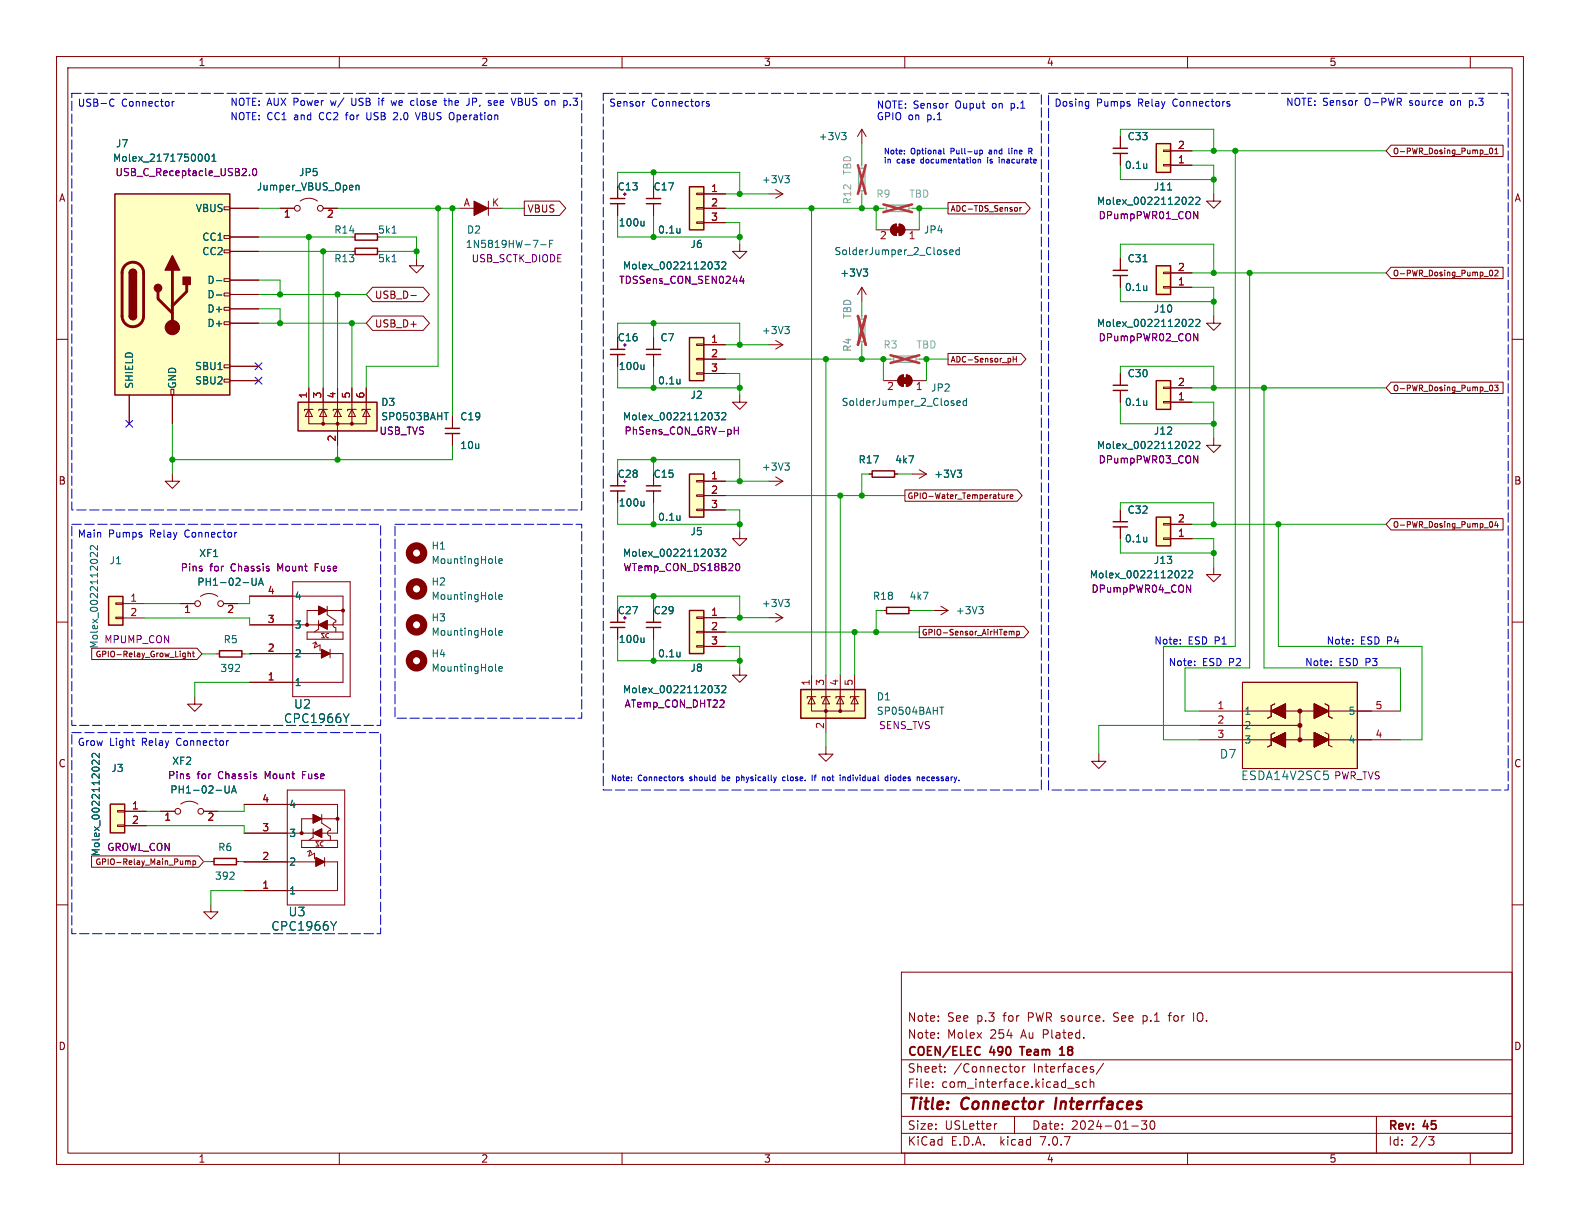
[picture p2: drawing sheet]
<svg xmlns="http://www.w3.org/2000/svg" width="279mm" height="216mm" viewBox="0 0 279 216" stroke-linecap="round" stroke-linejoin="round" font-family="sans-serif">
<g fill="none" stroke="#840000" stroke-width=".18">
<path d="M10 10h259.4v195.9h-259.4zM12 12h255.4v191.9h-255.4zM60 10v2M110 10v2M160 10v2M210 10v2M260 10v2M39.6 36.6h1v.5h-1zM40.6 36.8h5.1M49.5 36.8h2.6M53.1 35.6a2.54 2.54 0 0 1 3 0M57.1 36.8h2.6"/>
<path d="M81.3 36.8h7.6M86.4 35.6v2.5M92.7 35.6h6.2l1.2 1.2-1.2 1.3h-6.2zM109.2 33v2.1M109.2 36v2.1M115.6 33v2.1M115.6 36v2.1M123.2 39.2h1.3v.3h-1.3zM123.2 36.7h1.3v.3h-1.3zM123.2 34.2h1.3v.2h-1.3zM124.5 36.8h3.8M124.5 34.3h3.8"/>
<path d="M124.5 39.4h3.8M135.9 34.3h2.5M137.2 33.5l1.2 .8M138.4 34.3l-1.2 .8M152.4 22.9v2.5M152.4 22.9l.8 1.2M152.4 22.9l-.8 1.2M157.8 39.9l.7-.3v2.1a1.02 1.02 0 0 1-.9-.7 1.02 1.02 0 0 1 .2-1.1zM159 39.6a1.02 1.02 0 0 1 1 1 1.02 1.02 0 0 1-1 1.1zM167.6 35.8h13.7l.9 1-.9 1h-13.7zM179.9 36.8v.5M180.4 36.7v.7"/>
<path d="M180.6 36.7l-.2 .2M198.1 24.1v2.1M198.1 27.1v2.1M205.7 26.5h1.3v.3h-1.3zM205.7 29.1h1.3v.2h-1.3zM207 29.2h3.8M207 26.7h3.8M214.6 34.3v1.3h-1.2l1.2 1.2 1.3-1.2h-1.3M246 25.7h19.8v2h-19.8l-.9-1zM262.4 27.3h.8M263.5 26.2h.1a.53 .53 0 0 1 .4 .5 .53 .53 0 0 1-.4 .5 .66 .66 0 0 1-.1-1zM264.3 27.2h.6"/>
<path d="M264.3 26.5l.3-.3v1M10 60h2M39.6 56.9h1v.5h-1zM39.6 54.4h1v.5h-1zM39.6 51.8h1v.5h-1zM39.6 49.3h1v.5h-1zM39.6 44.2h1v.5h-1zM39.6 41.7h1v.5h-1zM40.6 44.5h5.1M40.6 41.9h5.1M40.6 54.6h5.1M40.6 49.5h5.1"/>
<path d="M40.6 57.2h5.1M40.6 52.1h5.1M62.2 44.5h.6M65.9 55.9h8.9l1.1 1.3-1.1 1.2h-8.9l-1.1-1.2zM65.9 50.8h8.9l1.1 1.3-1.1 1.2h-8.9l-1.1-1.2zM66.8 44.5h.5M72.6 52.3h1M73.7 45.7v1.3h1.2l-1.2 1.3-1.3-1.3h1.3M109.2 59.7v2.1M115.6 59.7v2.1M130.8 43.2v1.3h-1.3l1.3 1.2 1.3-1.2h-1.3M152.4 50.8l.8 1.3"/>
<path d="M152.4 50.8v2.5M152.4 50.8l-.8 1.3M154.9 40.6h2.6M160 40.6h2.6M198.1 45.7v2.1M198.1 48.7v2.1M205.7 48.1h1.3v.3h-1.3zM205.7 50.7h1.3v.2h-1.3zM207 50.8h3.8M207 48.3h3.8M214.6 55.9v1.3h-1.2l1.2 1.2 1.3-1.2h-1.3M246 47.3h19.8v2h-19.8l-.9-1z"/>
<path d="M263.5 47.8h.1a.53 .53 0 0 1 .4 .5 .53 .53 0 0 1-.4 .5 .66 .66 0 0 1-.1-1zM264.3 47.9l.4-.1 .2 .3-.6 .7h.6M267.4 60h2M22.9 69.9v5M30.2 68.8h.5v1.1h-.5zM30.5 69.9v5M39.6 67.1h1v.5h-1zM39.6 64.5h1v.5h-1zM40.6 64.8h5.1M40.6 67.3h5.1M54.6 72.4v2.5h2.5M54.6 72.4l.6 1.3h-1.2z"/>
<path d="M54.6 68.6v3.8M55.4 72.4h-1.6v.2M57.1 72.4v2.5h5.1v-2.5M57.1 72.4l.7 1.3h-1.3zM57.1 68.6v3.8M57.9 72.4h-1.5v.2M59.7 72.4l.6 1.3h-1.2zM59.7 68.6v10.1M60.5 72.4h-1.6v.2M62.2 72.4l.7 1.3h-1.3zM62.2 68.6v3.8M63 72.4h-1.5v.2"/>
<path d="M64.8 72.4v2.5h-2.6M64.8 72.4l.6 1.3h-1.3zM64.8 68.6v3.8M65.5 72.4h-1.5v.2M80 73.7v2M80 76.7v2M109.2 62.7v2.1M115.6 62.7v2.1M123.2 65.9h1.3v.3h-1.3zM123.2 63.4h1.3v.2h-1.3zM123.2 60.8h1.3v.3h-1.3zM124.5 61h3.8"/>
<path d="M124.5 63.5h3.8M124.5 66h3.8M130.8 69.9v1.2h-1.3l1.3 1.3 1.3-1.3h-1.3M135.9 61h2.5M137.2 60.2l1.2 .8M138.4 61l-1.2 .7M156.2 67.3h2.5M159.1 66.6l.7-.3v2a1.02 1.02 0 0 1-1-.6 1.02 1.02 0 0 1 .3-1.1zM160.3 66.3a1.02 1.02 0 0 1 1 1 1.02 1.02 0 0 1-1 1zM161.3 67.3h2.5M167.6 62.5h12.9l.9 1-.9 1h-12.9zM179.2 63.5h.5"/>
<path d="M179.2 63v1M179.7 63v1M198.1 66v2.1M198.1 69v2.1M205.7 68.5h1.3v.2h-1.3zM205.7 71h1.3v.2h-1.3zM207 71.1h3.8M207 68.6h3.8M214.6 77.5v1.2h-1.2l1.2 1.3 1.3-1.3h-1.3M246 67.6h19.8v2h-19.8l-.9-1zM263.5 68.2l.1-.1a.53 .53 0 0 1 .4 .5 .53 .53 0 0 1-.4 .5 .66 .66 0 0 1-.1-.9zM264.3 68.1h.6l-.3 .4 .3 .1v.4l-.2 .1-.4-.1"/>
<path d="M30.5 83.8v1.3h1.2l-1.2 1.3-1.3-1.3h1.3M109.2 83.8v2.1M109.2 86.8v2.1M115.6 83.8v2.1M115.6 86.8v2.1M123.2 90h1.3v.3h-1.3zM123.2 87.5h1.3v.3h-1.3zM123.2 85h1.3v.2h-1.3zM124.5 85.1h3.8M124.5 87.6h3.8M124.5 90.2h3.8M130.8 94v1.3h-1.3l1.3 1.2 1.3-1.2h-1.3"/>
<path d="M135.9 85.1h2.5M137.2 84.3l1.2 .8M138.4 85.1l-1.2 .8M153.7 83.8h.5M158.2 83.8h.5M160 86.6h19.9l.9 1-.9 1h-19.9zM161.3 83.8h2.5M162.6 83.1l1.2 .7M163.8 83.8l-1.2 .8M177.6 87.5v.7M177.6 88.1h-.4M178.1 87.5v.7"/>
<path d="M178.4 87.5l-.3 .2M178.6 87.8l.5-.1v-.2h-.3l-.2 .1 .1 .5h.4M198.1 90.2v2.1M198.1 93.2v2.1M205.7 92.6h1.3v.2h-1.3zM205.7 95.1h1.3v.3h-1.3zM207 95.3h3.8M207 92.7h3.8M246 91.7h19.8v2h-19.8l-.9-1zM263.5 92.3l.1-.1a.53 .53 0 0 1 .4 .5 .53 .53 0 0 1-.4 .5 .66 .66 0 0 1-.1-.9zM264.6 92.2l-.3 .7h.7M264.8 92.6v.6"/>
<path d="M10 110h2M16.2 114.6h18.6l.9 1-.9 1h-18.6zM20.5 109.1h1.2v.3h-1.2zM20.5 106.6h1.2v.3h-1.2zM21.7 106.7h3.9M21.7 109.3h3.9M31.9 106.7h2.5M32.5 115.5h.3M32.8 115.5v.8l-.2 .2M32.8 116.1h-.3M33.2 115.6l.4-.1 .1 .6M33.2 115.1v1"/>
<path d="M34 115.5h.4M34.2 115.1v.9l.2 .1M35.5 105.5a2.54 2.54 0 0 1 3 0M38.3 115.6h.5M39.5 106.7h2.6M42.8 115.6h.5M44.1 105.4h16.6v5.1h-16.6M44.1 115.6h16.6v5.1h-16.6M51.8 102.9h10.1v20.3h-10.1zM54.3 111.8h6.4v1.2h-6.4zM55.8 113.5l-.2 1.1 1-.6v1.1M55.8 113.5l-.5 .3"/>
<path d="M55.8 113.5l.3 .5M56.3 107.2l1.6 .8-1.6 .7zM56.3 109.7v1.6l-.7 .5M56.3 110.5l1.6-.8v1.6zM56.8 114.8l1.6 .8-1.6 .7zM57.4 112h-.6l.6 .8h-.6M57.9 107.2v1.5l1.5 1v.3l-.4 .1-.1 .4 .1 .3 .4 .2v.8M58.1 112h-.2l-.3 .3v.2l.3 .3h.2M58.4 114.8v1.5M60.7 108h-6.4v2.5M109.2 108v2M109.2 110.9v2.1"/>
<path d="M115.6 108v2M115.6 110.9v2.1M123.2 114.2h1.3v.2h-1.3zM123.2 111.6h1.3v.3h-1.3zM123.2 109.1h1.3v.2h-1.3zM124.5 111.8h3.8M124.5 109.2h3.8M124.5 114.3h3.8M130.8 118.1v1.3h-1.3l1.3 1.3 1.3-1.3h-1.3M135.9 109.2h2.5M137.2 108.5l1.2 .7M138.4 109.2l-1.2 .8"/>
<path d="M143.5 119.4v3.8M146 119.4v10.1M148.6 119.4v3.8M151.1 119.4v3.8M156.2 108h.6M160.7 108h.6M162.6 110.8h18.4l.9 1-.9 1h-18.4zM165.1 108h2.5M166.4 107.2l1.2 .8M167.6 108l-1.2 .7M178.7 111.6l.2 .2M178.9 111.8v.5"/>
<path d="M178.9 111.8l.1-.2 .3 .1v.6M179.8 111.7l.3-.1 .2 .2-.1 .4h-.4M179.8 111.6v1M214.6 100.3v1.3h-1.2l1.2 1.3 1.3-1.3h-1.3M267.4 110h2M34.4 123.2v1.3h1.3l-1.3 1.3-1.2-1.3h1.2M50.8 139.7h10.2v20.3h-10.2zM143.5 123.2v2.5h5.1v-2.5M143.5 123.2l.6 1.3h-1.2zM144.3 123.2h-1.6v.2M146 132.1v1.3h-1.2l1.2 1.2 1.3-1.2h-1.3M146 123.2l.7 1.3h-1.3z"/>
<path d="M146.8 123.2h-1.5v.2M148.6 123.2l.6 1.3h-1.2zM149.4 123.2h-1.6v.2M151.1 123.2v2.5h-2.5M151.1 123.2l.7 1.3h-1.3zM151.9 123.2h-1.5v.2M194.3 133.4v1.2h-1.3l1.3 1.3 1.3-1.3h-1.3M212.1 130.8h35.5M212.1 128.3h17.8M212.1 125.7h35.5M219.7 120.7h20.3v15.2h-20.3zM219.7 135.9v-15.2h20.3v15.2"/>
<path d="M224.8 130.8l2.5-1.3v2.6zM224.8 125.7l2.5-1.2v2.5zM225.4 129.5l-.6 .4v1.9l-.6 .3M225.4 124.5l-.6 .3v1.9l-.6 .3M229.9 125.7v5.1M232.4 124.5l2.5 1.2-2.5 1.3zM232.4 129.5l2.5 1.3-2.5 1.3zM234.3 124.5l.6 .3v1.9l.7 .3M234.3 129.5l.6 .4v1.9l.7 .3M10 160h2M16.2 151.3h18.9l.9 1-.9 1h-18.9zM20.8 145.9h1.2v.2h-1.2z"/>
<path d="M20.8 143.3h1.2v.3h-1.2zM22 143.5h3.9M22 146h3.9M28.4 143.5h2.5M32 142.2a2.54 2.54 0 0 1 3 0M32.8 152.3l.3-.1 .1 .2M33.2 152.4l.2-.2 .2 .1v.6M33.2 152.4v.5M34.1 152.3l.3-.1 .2 .2-.1 .4h-.4M34.1 152.2v1M36 143.5h2.6M37.3 160v1.2h1.3l-1.3 1.3-1.3-1.3h1.3"/>
<path d="M37.3 152.3h.5M41.8 152.3h.6M43.2 142.2h16.5v5.1h-16.5M43.2 152.4h16.5v5.1h-16.5M53.3 148.6h6.4v1.3h-6.4zM54.9 150.4l-.3 1 1-.5v1M54.9 150.4l-.5 .2M54.9 150.4l.2 .5M55.4 144l1.5 .8-1.5 .7zM55.4 146.6v1.5l-.8 .5M55.4 147.3l1.5-.7v1.5zM55.9 151.6l1.5 .8-1.5 .8z"/>
<path d="M56.4 148.8h-.5l.5 .8h-.5M56.9 144v1.5l1.5 1.1v.2l-.3 .1-.2 .4 .2 .4 .3 .1v.8M57.1 148.8h-.2l-.3 .3v.3l.3 .2h.2M57.4 151.6v1.6M59.7 144.8h-6.4v2.5M267.4 160h2M159.4 171.9h108v32h-108zM165.9 179.7v.1M202.1 179.6v1.5M202.3 179.6l-.2 .1M206.6 179.6h.5M207 179.1l-.2 .2v1.3"/>
<path d="M211.1 179.1v1.5M159.4 197.4h108M159.4 193.4h108M159.4 187.4h108M164.9 192.1v.2M164.9 191.4v.1M165.9 183.4v.2M165.9 182.7v.1M165.9 180.4v.2M167.1 189.4v.2M167.1 188.7v.1M176.3 198.7l-.3 .1"/>
<path d="M179.4 197.4v3M179.6 188.7l.3-.1 .3 .3-.1 .5-.2 .2-.3-.1M180.9 188.6v1M181.3 188.6l-.3 .1-.1 .2M190.8 191.4l-.4-.1-.2 .2 .1 .2 .5 .2v.3h-.6M192.1 191.4l-.4-.1-.3 .3v.4l.2 .2h.5M192.8 191.4l.2-.1 .4 .1v.9M192.8 190.8v1.5M193.2 189.1l.2 .2-.2 .3M193.2 188.6l.2 .1M195.1 188l-1.2 1.9M200.1 199.1h1.2"/>
<path d="M201.9 198.2h.9l-.5 .6 .4 .1v.6l-.2 .2h-.4l-.2-.2M202.1 180.5l.2 .1M203.6 198.3l.1-.1a.81 .81 0 0 1 .6 .6 .81 .81 0 0 1-.3 .8l-.1 .1a.81 .81 0 0 1-.6-.6 .81 .81 0 0 1 .3-.8zM243.4 197.4v6.5M60 203.9v2M110 203.9v2M159.4 200.4h108M160 203.9v2M210 203.9v2M252.6 201h1l-.5 .6 .4 .1 .1 .5-.3 .3h-.4M260 203.9v2"/>
<circle cx="52.6" cy="36.8" r=".51"/>
<circle cx="56.6" cy="36.8" r=".51"/>
<circle cx="35" cy="106.7" r=".51"/>
<circle cx="39" cy="106.7" r=".51"/>
<circle cx="31.4" cy="143.5" r=".51"/>
<circle cx="35.5" cy="143.5" r=".51"/>
</g>
<path d="M186.8 194.1l-.2 2" fill="none" stroke="#840000" stroke-width=".4"/>
<g fill="none" stroke="#840000" stroke-width=".3">
<path d="M173 185.1l.3 .1M173.3 186.4l-.3 .2M180.3 185.1h.9M187.4 186.6h.8M187.4 185.5l.4-.4v1.5"/>
<circle cx="54.3" cy="110.5" r=".2"/>
<circle cx="60.7" cy="107.9" r=".2"/>
<circle cx="53.3" cy="147.3" r=".2"/>
<circle cx="59.7" cy="144.8" r=".2"/>
</g>
<g fill="#840000" stroke="#840000" stroke-width=".18">
<path d="M55.9 151.9v1.3z"/>
<path d="M55.4 144l1.5 .8-1.5 .7z"/>
<path d="M55.9 151.6l1.5 .8-1.5 .8z"/>
<path d="M55.4 147.3l1.5-.7v1.5z"/>
<path d="M83.8 35.6l2.6 1.2-2.6 1.3z"/>
<path d="M56.8 115.1v1.2z"/>
<path d="M56.3 107.2l1.6 .8-1.6 .7z"/>
<path d="M56.8 114.8l1.6 .8-1.6 .7z"/>
<path d="M56.3 110.5l1.6-.8v1.6z"/>
<path d="M158.2 40.1h1.1v1h-1.1z"/>
<path d="M159 39.6a1.02 1.02 0 0 1 1 1 1.02 1.02 0 0 1-1 1.1z"/>
<path d="M157.8 39.9l.7-.3v2.1a1.02 1.02 0 0 1-.9-.7 1.02 1.02 0 0 1 .2-1.1z"/>
<path d="M159.5 66.8h1v1h-1z"/>
<path d="M160.3 66.3a1.02 1.02 0 0 1 1 1 1.02 1.02 0 0 1-1 1z"/>
<path d="M159.1 66.6l.7-.3v2a1.02 1.02 0 0 1-1-.6 1.02 1.02 0 0 1 .3-1.1z"/>
<path d="M224.8 130.8l2.5-1.3v2.6z"/>
<path d="M224.8 125.7l2.5-1.2v2.5z"/>
<path d="M232.4 129.5l2.5 1.3-2.5 1.3z"/>
<path d="M232.4 124.5l2.5 1.2-2.5 1.3z"/>
<circle cx="30.5" cy="57.9" r="1.27"/>
<circle cx="57.1" cy="74.9" r=".25"/>
<circle cx="59.7" cy="74.9" r=".25"/>
<circle cx="62.2" cy="74.9" r=".25"/>
<circle cx="146" cy="125.7" r=".25"/>
<circle cx="148.6" cy="125.7" r=".25"/>
</g>
<g fill="none" stroke="#006464" stroke-width=".18">
<path d="M35.7 27.4l.1 .3-.1 .7M36.4 27.4l.2-.2a.68 .68 0 0 1 .4 .7 .68 .68 0 0 1-.4 .6l-.2-.1-.1-.4zM37.5 28.5h.7M37.5 27.6l.3-.4v1.3M63 32.8v.8M63 32.9l.1-.1h.3l.1 .8M113.9 39.1v.8M113.9 39.8l-.2 .1M138.8 31.1h.8l-.5 .4M139.3 31.5l.3 .3v.3l-.3 .2M148.8 23.4h.8l-.4 .5M149.4 23.9l.2 .3v.3l-.2 .2"/>
<path d="M202.8 28.9v.9M202.8 29.7h-.1M206.5 33.6h.7M210.2 35l.5-.1 .3 .3-.8 .9h.8M211.5 35l.4-.1 .3 .3-.8 .9h.8M38.3 49.6h.9M38.3 52.2h.9M69.3 46.3h.8M69.3 41.2h.8M95.6 43.3h1M97.2 43.1h.4M97.8 42.5h-.6v1.3"/>
<path d="M120.2 40.4v.8M120.2 41.1v.1M126.4 46.3h.8l-.5 .5 .4 .1v.5l-.2 .2-.5-.2M127.6 46.4l.5-.1 .3 .4-.8 .9h.8M138.8 57.7h.8l-.5 .5M139.3 58.2l.3 .3v.3l-.3 .2M152.6 47.6h.8l-.4 .5M153.2 48.1l.2 .2v.3l-.2 .2M167.4 44.7v.3M167.9 44.6l.6-.1v-.3h-.4l-.2 .2 .1 .6h.5M169.6 44.2h-.3l-.3 .2 .2 .6h.4M169.6 43.8v1.2"/>
<path d="M202.1 46.3h.7M202.8 50.5v.9M202.8 51.3h-.1M210.2 56.6l.5-.1 .3 .3-.8 .9h.8M211.5 56.6l.4-.1 .3 .3-.8 .9h.8M78.5 73h.8M113.9 64.5v.8M113.9 65.2l-.2 .1M120.2 67v.9M120.2 67.8h.1M126.4 73h.8l-.5 .5 .4 .1v.5l-.2 .1-.5-.1M127.6 73.1l.5-.1 .3 .3-.8 .9h.8"/>
<path d="M168.7 71.3v.3M169.2 71.3l.6-.1v-.3h-.4l-.2 .1 .1 .6h.5M170.9 70.9h-.4l-.2 .2 .1 .5h.5M170.9 70.4v1.3M202.8 70.9v.8M202.8 71.6h-.1M210.2 78.2l.5-.2 .3 .4-.8 .9h.8M211.5 78.2l.4-.2 .3 .4-.8 .9h.8M17.2 97.7v.8l-.9-.8-.3 .2 .1 .5M17.2 96.5v.8l-.9-.8-.3 .2 .1 .5M87.6 99.5l.2 .1M88.2 99.2l.6-.1v-.2l-.4-.1-.2 .2 .1 .6h.5"/>
<path d="M113.9 88.6v.9M113.9 89.4l-.2 .1M120.2 91.2v.8M120.2 91.9v.1M126.4 97.1h.8l-.5 .5 .4 .1v.5l-.2 .2-.5-.2M127.6 97.2l.5-.1 .3 .4-.8 .9h.8M138.8 81.9h.8l-.5 .4M139.3 82.3l.3 .3v.3l-.3 .2M169.3 83.1h.7l-.4 .5M169.8 83.6l.2 .3v.3l-.2 .2M202.8 95v.8M202.8 95.7l-.1 .1"/>
<path d="M41.6 118.7h.8M42.3 117.6v.4M44.6 102.2v1.1l.2 .2 .4-.1 .1-.1v-1.1M45.7 103.5l.4-1.3 .5 1.3M45.8 103.1h.6M87.6 112.2l.2 .1M87.6 105.8l.2 .2M87.6 118.5l.2 .2M88.2 105.6l.6-.2v-.2l-.4-.1-.2 .2 .1 .6h.5M88.2 111.9l.6-.1v-.2l-.4-.1-.2 .2 .1 .6h.5M88.2 118.3l.6-.2v-.2l-.4-.1-.2 .2 .1 .6h.5M113.9 112.8v.8"/>
<path d="M113.9 113.5l-.2 .1M120.2 115.3v.8M120.2 116v.1M138.8 106h.8l-.5 .5M139.3 106.5l.3 .2v.3l-.3 .3M173.1 107.3h.8l-.5 .4M173.6 107.7l.3 .3v.3l-.3 .2M209 101l.5-.1 .2 .4-.8 .9h.8M210.2 101l.5-.1 .2 .4-.8 .9h.8M17.5 134.4v.8l-.9-.8-.3 .3 .1 .4M17.5 133.2v.8l-.9-.8-.3 .3 .1 .4M39.8 139v1l.2 .2h.4l.1-.2v-1"/>
<path d="M41.1 139.9h.6M61.7 126.2l-.5 .8M126.4 121.2h.8l-.5 .5 .4 .1v.6l-.2 .1-.5-.1M127.6 121.4l.5-.2 .3 .4-.8 .9h.8M166.2 125h.7M234.8 137.1v.6M40.6 155.5h.8M40.9 140.2l.5-1.2 .4 1.2M41.3 154.3v.4M59.5 163l-.5 .8"/>
</g>
<g fill="#ffffc2" stroke="#ffffc2" stroke-width=".18">
<path d="M204.5 47h2.5v5.1h-2.5z"/>
<path d="M204.5 67.3h2.5v5.1h-2.5z"/>
<path d="M19.2 105.5h2.5v5h-2.5z"/>
<path d="M19.5 142.2h2.5v5.1h-2.5z"/>
<path d="M20.3 34.3h20.3v35.6h-20.3z"/>
<path d="M52.7 71.1h14v5.1h-14z"/>
<path d="M141.6 121.9h11.4v5.1h-11.4z"/>
<path d="M121.9 33h2.6v7.6h-2.6z"/>
<path d="M121.9 108h2.6v7.6h-2.6z"/>
<path d="M121.9 83.8h2.6v7.6h-2.6z"/>
<path d="M121.9 59.7h2.6v7.6h-2.6z"/>
<path d="M219.7 120.7h20.3v15.2h-20.3z"/>
<path d="M204.5 91.4h2.5v5.1h-2.5z"/>
<path d="M204.5 25.4h2.5v5.1h-2.5z"/>
</g>
<g fill="none" stroke="#840000" stroke-width=".25">
<path d="M20.3 34.3h20.3v35.6h-20.3zM107.9 36h2.6M107.9 35.1h2.6M114.3 36h2.5M114.3 35.1h2.5M121.9 33h2.6v7.6h-2.6zM196.8 26.2h2.6M196.8 27.1h2.6M204.5 25.4h2.5v5.1h-2.5zM22.9 55.9a.64 .64 0 0 0 .6 .6 .64 .64 0 0 0 .6-.6M22.9 48.3a.64 .64 0 0 1 .6-.7 .64 .64 0 0 1 .6 .7M62.8 43.9h4v1.1h-4z"/>
<path d="M62.8 41.4h4v1.1h-4zM121.9 59.7h2.6v7.6h-2.6zM196.8 47.8h2.6M196.8 48.7h2.6M204.5 47h2.5v5.1h-2.5zM52.7 71.1h14v5.1h-14zM78.7 75.7h2.6M78.7 76.7h2.6M107.9 61.8h2.6M107.9 62.7h2.6M114.3 61.8h2.5M114.3 62.7h2.5"/>
<path d="M196.8 68.1h2.6M196.8 69h2.6M204.5 67.3h2.5v5.1h-2.5zM107.9 85.9h2.6M107.9 86.8h2.6M114.3 85.9h2.5M114.3 86.8h2.5M121.9 83.8h2.6v7.6h-2.6zM154.2 83.3h4v1.1h-4zM196.8 92.3h2.6M196.8 93.2h2.6M204.5 91.4h2.5v5.1h-2.5z"/>
<path d="M19.2 105.5h2.5v5h-2.5zM38.8 115.1h4v1.1h-4zM107.9 110.9h2.6M107.9 110h2.6M114.3 110.9h2.5M114.3 110h2.5M121.9 108h2.6v7.6h-2.6zM156.8 107.4h3.9v1.1h-3.9zM141.6 121.9h11.4v5.1h-11.4zM19.5 142.2h2.5v5.1h-2.5zM37.8 151.8h4v1.1h-4z"/>
</g>
<path d="M44.1 30.9v.2M44.8 29.9l.2-.1a.68 .68 0 0 1 .4 .6 .68 .68 0 0 1-.4 .7l-.2-.2-.1-.3zM211.1 37.4l.7 1.3v-1.3M131.1 48.8l-.3 .9h.8M131.4 49.3v.8M211.1 59l.7 1.3v-1.3M129.8 75.5v1.3M129.8 76.1h.8M130.6 75.5v1.3M130.3 99.7l.1-.1a.68 .68 0 0 1 .4 .7 .68 .68 0 0 1-.4 .6l-.1-.1M211.1 80.6l.7 1.3v-1.3M209.8 103.4l.7 1.3v-1.3" fill="none" stroke="#840084" stroke-width=".18"/>
<g fill="none" stroke="#840000" stroke-width="1.3">
<circle cx="73.7" cy="97.8" r="1.27"/>
<circle cx="73.7" cy="110.5" r="1.27"/>
<circle cx="73.7" cy="104.1" r="1.27"/>
<circle cx="73.7" cy="116.8" r="1.27"/>
</g>
<path d="M151.8 29.8h1.2v3.9h-1.2zM156.8 36.3h3.9v1.1h-3.9zM151.8 56.4h1.2v4h-1.2zM158 62.9h4v1.2h-4z" fill="none" stroke="#a1a1a1" stroke-width=".25"/>
<path d="M152.4 29.2v.6M152.4 33.7v.6M156.2 36.8h.6M160.7 36.8h.6M152.4 55.9v.5M152.4 60.4v.6M157.5 63.5h.5M162 63.5h.6" fill="none" stroke="#a1a1a1" stroke-width=".18"/>
<path d="M151.7 29.2l1.4 5.1M153.1 29.2l-1.4 5.1M156.2 36.1l5.1 1.4M161.3 36.1l-5.1 1.4M151.7 55.9l1.4 5.1M153.1 55.9l-1.4 5.1M157.5 62.8l5.1 1.4M162.6 62.8l-5.1 1.4" fill="none" stroke="#eb3a3d" stroke-width=".46"/>
<path d="M22.2 46.9a1.91 1.91 0 0 1 2-.4 1.91 1.91 0 0 1 1.2 1.8v7.6a1.91 1.91 0 0 1-1.9 1.9 1.91 1.91 0 0 1-1.9-1.9v-7.8l.2-.6zM27.9 51.6v1.2l2.6 2.6M30.5 47.8v10.1M33 50.3v1.3l-2.5 2.5" fill="none" stroke="#840000" stroke-width=".51"/>
<g fill="#840000" stroke="#840000" stroke-width=".25">
<path d="M22.9 55.9h1.2a.64 .64 0 0 1-.6 .6 .64 .64 0 0 1-.6-.6z"/>
<path d="M22.9 48.3h1.2v7.6h-1.2z"/>
<path d="M23 47.8a.64 .64 0 0 1 .7-.1 .64 .64 0 0 1 .4 .6h-1.2z"/>
<path d="M30.5 45.2l1.2 2.6h-2.5z"/>
<path d="M32.4 49h1.3v1.3h-1.3z"/>
<circle cx="27.9" cy="50.9" r=".63"/>
</g>
<g fill="none" stroke="#840000" stroke-width=".38">
<circle cx="229.9" cy="128.3" r=".25"/>
<circle cx="229.9" cy="125.7" r=".25"/>
<circle cx="229.9" cy="130.8" r=".25"/>
</g>
<g fill="none" stroke="#0000c2" stroke-width=".18">
<path d="M19.6 17.6l.3-.1 .3 .1M20.2 18.7l-.3 .1-.3-.1M30.4 17.9v.9M30.8 17.9l-.4 .3M64.9 19.9v1l.2 .3M67 17.4v.1M67 17.8v.8M69.2 17.8l.2 .8 .2-.6M70.1 19.9l-.5 .1M72.9 17.8l.3 .1M73.2 18.6h-.3M73.5 19.9l.4 1.3 .4-1.3"/>
<path d="M78.5 17.8h.5M78.7 17.4v1.1l.3 .1M80 19.9l.2 .2M83 17.4v.9l-.2 .3M87.5 17.8l-.1 .2v.5l.1 .1M88 18.1l-.6 .1M91.7 18h.4M92.1 17.4h-.4v1.2h.4M98 17.8l-.4 .1M101.3 17.4h.8M101.3 18.5l.2 .1M114 17.9l-.2 .1"/>
<path d="M125.4 18l-.3-.1-.2 .2 .1 .2 .4 .1v.3h-.5M192.2 17.9l.3 .1M192.5 18.7l-.3 .1M192.5 17.9v1.1l-.2 .2M217.1 18.4h.3l.1 .2-.2 .2h-.2M217.1 17.9l.3 .1M259.8 17.8v1.3M259.8 18.6h.2M260 17.8l-.2 .1M70.3 20.5l-.8 .7h.8M80.2 21l-.2 .2M159.9 27.1v.1"/>
<path d="M159.9 26.6v.1M166.9 26.2v.9l.1 .1M173 28.2v.6M173 28.3l.4-.1v.6M173.3 26.6v1M173.3 26.6h.2l.2 .1-.1 .5h-.3M174.6 27.8v.1M174.6 28.2v.6M174.9 26.9v.3M176.7 27.8v.1M176.7 28.2v.6M178.4 26.2v.9l.1 .1"/>
<path d="M181.9 26.7h.5l.1-.4-.6-.1v1M182.2 26.7l.3 .5M41.9 94.1l-.3 .1M208.7 113.8v.1M208.7 113.1v.1M211.3 117.6v.1M211.3 116.9v.1M235.4 117.6v.1M235.4 116.9v.1M239.2 113.8v.1M239.2 113.1v.1M23.3 131h.5"/>
<path d="M23.7 131.8h.1M40.4 131h-.2M111.7 138h.1M111.7 137.4v.1M120.4 137.6l.4 .3-.1 .1h-.3M120.8 137.4h-.3l-.1 .1M127.7 137v1M127.7 138h.1M127.8 137.4h-.1M130.2 138h.3M130.2 137.4v1M130.5 137.4h-.3"/>
<path d="M138.9 137.4h-.3l-.2 .2 .1 .4h.4M143.6 137v1M144 137.4h.3M144.3 137l-.2 .2v.8M146.6 137.4l-.3 .2v.4h.3M149.2 137.4l.3 .1v.5M157 137.4h-.3l-.2 .2 .1 .4h.4M157 137v1M157.5 137v.1M157.5 137.4v.6M158.2 137.4l-.3 .2 .1 .4h.2M163.1 137.9l.1 .1h.3"/>
<path d="M163.1 137.5l.1-.1 .3 .1v.1l-.4 .1M164.1 137.4l-.2 .2v.3l.2 .1"/>
</g>
<path d="M12.7 16.5h90.2v73.7h-90.2zM106.7 16.5h77.4v123.2h-77.4zM185.4 16.5h81.3v123.2h-81.3zM12.7 92.7h54.6v35.6h-54.6zM69.8 92.7h33.1v34.3h-33.1zM12.7 129.5h54.6v35.6h-54.6z" fill="none" stroke="#0000c2" stroke-width=".18" stroke-dasharray="1.7 .6"/>
<g fill="none" stroke="#009600" stroke-width=".18">
<path d="M45.7 36.8h3.8M59.7 36.8h21.6M77.5 36.8v28h-12.7v3.8M80 36.8v36.9M88.9 36.8h3.8M109.2 33v-2.5h21.6v3.8M109.2 38.1v3.8h21.6M115.6 30.5v2.5M115.6 38.1v3.8M128.3 39.4h2.5v3.8M128.3 34.3h7.6M128.3 36.8h27.9"/>
<path d="M143.5 36.8v82.6M152.4 25.4v3.8M152.4 34.3v2.5M154.9 36.8v3.8M161.3 36.8h6.3M162.6 36.8v3.8M198.1 24.1v-1.2h16.5v3.8M198.1 29.2v2.6h16.5M210.8 29.2h3.8v5.1M210.8 26.7h34.3M218.4 26.7v87.6h-12.7v16.5h6.4M45.7 41.9h16.5"/>
<path d="M45.7 57.2h19.1M45.7 49.5h3.8v2.6M45.7 54.6h3.8v2.6M45.7 44.5h16.5M45.7 52.1h19.1M54.6 41.9v26.7M57.1 44.5v24.1M59.7 52.1v16.5M62.2 57.2v11.4M67.3 41.9h6.4v3.8M67.3 44.5h6.4M109.2 59.7v-2.5h21.6v3.8"/>
<path d="M115.6 57.2v2.5M152.4 53.3v2.6M198.1 45.7v-2.5h16.5v5.1M198.1 50.8v2.5h16.5M210.8 50.8h3.8v5.1M210.8 48.3h34.3M221 48.3v69.8h-11.5v7.6h2.6M30.5 74.9v8.9M59.7 78.7v2.6M80 78.7v2.6h-49.5M109.2 64.8v3.8h21.6M115.6 64.8v3.8"/>
<path d="M128.3 63.5h29.2M128.3 61h7.6M128.3 66h2.5v3.9M146 63.5v55.9M152.4 61v2.5M156.2 63.5v3.8M162.6 63.5h5M163.8 63.5v3.8M198.1 66v-1.2h16.5v3.8M198.1 71.1v3.8h16.5M210.8 68.6h34.3M210.8 71.1h3.8v6.4"/>
<path d="M223.5 68.6v49.5h24.1v7.6M109.2 83.8v-2.5h21.6v3.8M109.2 88.9v3.8h21.6M115.6 81.3v2.5M115.6 88.9v3.8M128.3 90.2h2.5v3.8M128.3 87.6h31.7M128.3 85.1h7.6M148.6 87.6v31.8M153.7 83.8h-1.3v3.8M158.7 83.8h2.6M198.1 90.2v-1.3h16.5v3.8"/>
<path d="M198.1 95.3v2.5h16.5M210.8 95.3h3.8v5M210.8 92.7h34.3M226.1 92.7v21.6h25.4v16.5h-3.9M25.6 109.3h18.5v1.2M25.6 106.7h6.3M35.7 115.6h2.6M44.1 115.6h.3h-1.1M44.1 105.4v1.3h-2M109.2 108v-2.6h21.6v3.8M109.2 113v3.8h21.6M115.6 105.4v2.6"/>
<path d="M115.6 113v3.8M128.3 114.3h2.5v3.8M128.3 109.2h7.6M128.3 111.8h34.3M151.1 111.8v7.6M156.2 108h-1.3v3.8M161.3 108h3.8M44.1 120.7h-9.7v2.5M146 129.5v2.6M212.1 128.3h-17.8v5.1M25.9 146h17.3v1.3M25.9 143.5h2.5"/>
<path d="M36 152.3h1.3M42.4 152.3l.8 .1M43.2 142.2v1.3h-4.6M43.2 157.5h-5.9v2.5"/>
</g>
<path d="M22.3 74.3l1.2 1.2M23.5 74.3l-1.2 1.2M45.1 66.7l1.2 1.2M45.1 64.2l1.2 1.2M46.3 66.7l-1.2 1.2M46.3 64.2l-1.2 1.2" fill="none" stroke="#000084" stroke-width=".18"/>
<g fill="#009600" stroke="#009600" stroke-width=".18">
<circle cx="73.7" cy="44.5" r=".46"/>
<circle cx="77.5" cy="36.8" r=".46"/>
<circle cx="80" cy="36.8" r=".46"/>
<circle cx="115.6" cy="57.2" r=".46"/>
<circle cx="115.6" cy="41.9" r=".46"/>
<circle cx="130.8" cy="41.9" r=".46"/>
<circle cx="130.8" cy="68.6" r=".46"/>
<circle cx="130.8" cy="61" r=".46"/>
<circle cx="115.6" cy="68.6" r=".46"/>
<circle cx="146" cy="63.5" r=".46"/>
<circle cx="130.8" cy="85.1" r=".46"/>
<circle cx="115.6" cy="81.3" r=".46"/>
<circle cx="115.6" cy="92.7" r=".46"/>
<circle cx="115.6" cy="105.4" r=".46"/>
<circle cx="115.6" cy="116.8" r=".46"/>
<circle cx="130.8" cy="109.2" r=".46"/>
<circle cx="130.8" cy="116.8" r=".46"/>
<circle cx="154.9" cy="111.8" r=".46"/>
<circle cx="130.8" cy="92.7" r=".46"/>
<circle cx="59.7" cy="52.1" r=".46"/>
<circle cx="62.2" cy="57.2" r=".46"/>
<circle cx="59.7" cy="81.3" r=".46"/>
<circle cx="152.4" cy="63.5" r=".46"/>
<circle cx="143.5" cy="36.8" r=".46"/>
<circle cx="152.4" cy="36.8" r=".46"/>
<circle cx="154.9" cy="36.8" r=".46"/>
<circle cx="162.6" cy="36.8" r=".46"/>
<circle cx="115.6" cy="30.5" r=".46"/>
<circle cx="130.8" cy="34.3" r=".46"/>
<circle cx="156.2" cy="63.5" r=".46"/>
<circle cx="30.5" cy="81.3" r=".46"/>
<circle cx="49.5" cy="57.2" r=".46"/>
<circle cx="49.5" cy="52.1" r=".46"/>
<circle cx="54.6" cy="41.9" r=".46"/>
<circle cx="57.1" cy="44.5" r=".46"/>
<circle cx="226.1" cy="92.7" r=".46"/>
<circle cx="214.6" cy="92.7" r=".46"/>
<circle cx="214.6" cy="97.8" r=".46"/>
<circle cx="214.6" cy="74.9" r=".46"/>
<circle cx="214.6" cy="48.3" r=".46"/>
<circle cx="218.4" cy="26.7" r=".46"/>
<circle cx="214.6" cy="31.8" r=".46"/>
<circle cx="214.6" cy="26.7" r=".46"/>
<circle cx="148.6" cy="87.6" r=".46"/>
<circle cx="152.4" cy="87.6" r=".46"/>
<circle cx="214.6" cy="53.3" r=".46"/>
<circle cx="221" cy="48.3" r=".46"/>
<circle cx="214.6" cy="68.6" r=".46"/>
<circle cx="223.5" cy="68.6" r=".46"/>
<circle cx="151.1" cy="111.8" r=".46"/>
<circle cx="163.8" cy="63.5" r=".46"/>
</g>
<g font-size="2.8" fill="#840000">
<text x="160.4" y="196.8">Title:</text>
<text x="170.1" y="196.8">Connector</text>
<text x="187.4" y="196.8">Interrfaces</text>
</g>
<g font-size="2.1" fill="#006464">
<text x="51.9" y="125.5">U2</text>
<text x="50.1" y="128">CPC1966Y</text>
<text x="215.6" y="134.3">D7</text>
<text x="219.4" y="138.2">ESDA14V2SC5</text>
<text x="47.9" y="164.8">CPC1966Y</text>
<text x="50.9" y="162.2">U3</text>
</g>
<g font-size="2.1" fill="#840000">
<text x="160.4" y="183.9">Note:</text>
<text x="160.4" y="180.9">Note:</text>
<text x="167.5" y="183.9">Molex</text>
<text x="167.5" y="180.9">See</text>
<text x="172.8" y="180.9">p.3</text>
<text x="175.1" y="183.9">254</text>
<text x="177.6" y="180.9">for</text>
<text x="180.7" y="183.9">Au Plated.</text>
<text x="182" y="180.9">PWR source.</text>
<text x="197.5" y="180.9">See</text>
<text x="202.8" y="180.9">p.1</text>
<text x="207.6" y="180.9">for</text>
<text x="212" y="180.9">IO.</text>
<text x="160.4" y="189.9">Sheet:</text>
<text x="160.4" y="187.1">COEN/ELEC</text>
<text x="168.6" y="189.9">/Connector</text>
<text x="175.1" y="187.1">490</text>
<text x="181.2" y="187.1">Team</text>
<text x="182.8" y="189.9">Interfaces/</text>
<text x="188.7" y="187.1">18</text>
<text x="160.4" y="192.6">File:</text>
<text x="166.5" y="192.6">com_interface.kicad_sch</text>
<text x="160.4" y="202.8">KiCad</text>
<text x="160.4" y="200">Size:</text>
<text x="167.1" y="200">USLetter</text>
<text x="168.1" y="202.8">E.D.A.</text>
<text x="177" y="202.8">kicad</text>
<text x="182.4" y="200">Date:</text>
<text x="184.2" y="202.8">7.0.7</text>
<text x="189.4" y="200">2024-01-30</text>
<text x="245.4" y="200.2">Rev:</text>
<text x="245.4" y="202.8">Id:</text>
<text x="249.5" y="202.8">2/3</text>
<text x="251.8" y="200.2">45</text>
</g>
<g font-size="1.8" fill="#840000">
<text x="35" y="11.9">1</text>
<text x="85" y="11.9">2</text>
<text x="135" y="11.9">3</text>
<text x="185" y="11.9">4</text>
<text x="235" y="11.9">5</text>
<text x="10.3" y="35.9">A</text>
<text x="267.7" y="35.9">A</text>
<text x="93.2" y="37.8">VBUS</text>
<text x="66.2" y="53">USB_D-</text>
<text x="66.2" y="58.1">USB_D+</text>
<text x="10.3" y="85.9">B</text>
<text x="267.7" y="85.9">B</text>
<text x="10.3" y="135.9">C</text>
<text x="267.7" y="135.9">C</text>
<text x="10.3" y="185.9">D</text>
<text x="267.7" y="185.9">D</text>
<text x="35" y="205.8">1</text>
<text x="85" y="205.8">2</text>
<text x="135" y="205.8">3</text>
<text x="185" y="205.8">4</text>
<text x="235" y="205.8">5</text>
</g>
<g font-size="1.8" fill="#0000c2">
<text x="13.7" y="19.2">USB-C</text>
<text x="21.5" y="19.2">Connector</text>
<text x="40.6" y="18.8">NOTE: AUX Power</text>
<text x="40.6" y="21.3">NOTE: CC1</text>
<text x="52.1" y="21.3">and</text>
<text x="56.7" y="21.3">CC2</text>
<text x="58.8" y="18.8">w/</text>
<text x="61.7" y="21.3">for</text>
<text x="62.6" y="18.8">USB</text>
<text x="65.5" y="21.3">USB</text>
<text x="67.6" y="18.8">if</text>
<text x="70.1" y="18.8">we</text>
<text x="70.5" y="21.3">2.0</text>
<text x="73.7" y="18.8">close</text>
<text x="74.7" y="21.3">VBUS</text>
<text x="79.9" y="18.8">the</text>
<text x="80.7" y="21.3">Operation</text>
<text x="84" y="18.8">JP,</text>
<text x="88" y="18.8">see</text>
<text x="92.4" y="18.8">VBUS</text>
<text x="98.5" y="18.8">on</text>
<text x="101.9" y="18.8">p.3</text>
<text x="107.6" y="19.2">Sensor</text>
<text x="115.2" y="19.2">Connectors</text>
<text x="154.9" y="19.3">NOTE: Sensor</text>
<text x="154.9" y="21.3">GPIO on</text>
<text x="164.1" y="21.3">p.1</text>
<text x="169.1" y="19.3">Ouput</text>
<text x="175.7" y="19.3">on</text>
<text x="179.2" y="19.3">p.1</text>
<text x="186.4" y="19.2">Dosing</text>
<text x="193.9" y="19.2">Pumps</text>
<text x="201.4" y="19.2">Relay</text>
<text x="207.7" y="19.2">Connectors</text>
<text x="227.3" y="18.8">NOTE: Sensor</text>
<text x="241.5" y="18.8">O-PWR</text>
<text x="249.5" y="18.8">source</text>
<text x="257" y="18.8">on</text>
<text x="260.5" y="18.8">p.3</text>
<text x="13.7" y="95.4">Main</text>
<text x="19.2" y="95.4">Pumps</text>
<text x="26.6" y="95.4">Relay</text>
<text x="32.9" y="95.4">Connector</text>
<text x="204" y="114.1">Note:</text>
<text x="206.6" y="117.9">Note:</text>
<text x="210.1" y="114.1">ESD P1</text>
<text x="212.6" y="117.9">ESD P2</text>
<text x="230.7" y="117.9">Note:</text>
<text x="234.5" y="114.1">Note:</text>
<text x="236.8" y="117.9">ESD P3</text>
<text x="240.6" y="114.1">ESD P4</text>
<text x="13.7" y="132.2">Grow</text>
<text x="19.4" y="132.2">Light</text>
<text x="25.2" y="132.2">Relay</text>
<text x="31.5" y="132.2">Connector</text>
</g>
<g font-size="1.8" fill="#006464">
<text x="19.9" y="28.8">Molex_2171750001</text>
<text x="20.4" y="26.3">J7</text>
<text x="144.7" y="25">+3V3</text>
<text x="199.3" y="25">C33</text>
<text x="45.3" y="33.9">Jumper_VBUS_Open</text>
<text x="52.8" y="31.3">JP5</text>
<text x="115.5" y="33.9">C17</text>
<text x="134.6" y="32.6">+3V3</text>
<text x="198.8" y="30.1">0.1u</text>
<text x="203.9" y="33.9">J11</text>
<text x="34.5" y="37.7">VBUS</text>
<text x="59" y="41.5">R14</text>
<text x="66.8" y="41.5">5k1</text>
<text x="82.5" y="41.5">D2</text>
<text x="109.3" y="40.2">100u</text>
<text x="116.3" y="41.5">0.1u</text>
<text x="163.3" y="41.5">JP4</text>
<text x="193.9" y="36.4">Molex_0022112022</text>
<text x="35.7" y="42.8">CC1</text>
<text x="35.7" y="45.3">CC2</text>
<text x="59" y="46.6">R13</text>
<text x="66.8" y="46.6">5k1</text>
<text x="82.3" y="44">1N5819HW-7-F</text>
<text x="110.1" y="47.9">Molex_0022112032</text>
<text x="122" y="44">J6</text>
<text x="147.5" y="45.3">SolderJumper_2_Closed</text>
<text x="199.3" y="46.6">C31</text>
<text x="36.6" y="50.4">D-</text>
<text x="36.6" y="52.9">D-</text>
<text x="148.5" y="49.1">+3V3</text>
<text x="198.8" y="51.7">0.1u</text>
<text x="36.6" y="55.5">D+</text>
<text x="36.6" y="58">D+</text>
<text x="134.6" y="59.3">+3V3</text>
<text x="193.9" y="58">Molex_0022112022</text>
<text x="203.9" y="55.5">J10</text>
<text x="34.4" y="65.6">SBU1</text>
<text x="109.3" y="65.6">100u</text>
<text x="116.7" y="60.6">C7</text>
<text x="23.7" y="68.8" transform="rotate(-90 23.7 68.8)">SHIELD</text>
<text x="31.3" y="68.8" transform="rotate(-90 31.3 68.8)">GND</text>
<text x="34.4" y="68.2">SBU2</text>
<text x="67.3" y="72">D3</text>
<text x="116.3" y="68.2">0.1u</text>
<text x="122" y="70.7">J2</text>
<text x="148.7" y="72">SolderJumper_2_Closed</text>
<text x="164.5" y="69.4">JP2</text>
<text x="198.8" y="72">0.1u</text>
<text x="199.3" y="66.9">C30</text>
<text x="67.3" y="74.5">SP0503BAHT</text>
<text x="81.3" y="74.5">C19</text>
<text x="110.1" y="74.5">Molex_0022112032</text>
<text x="203.9" y="77.1">J12</text>
<text x="81.3" y="79.6">10u</text>
<text x="134.6" y="83.4">+3V3</text>
<text x="151.7" y="82.1">R17</text>
<text x="158.2" y="82.1">4k7</text>
<text x="193.9" y="79.6">Molex_0022112022</text>
<text x="109.3" y="89.8">100u</text>
<text x="115.5" y="84.7">C15</text>
<text x="165.1" y="84.7">+3V3</text>
<text x="116.3" y="92.3">0.1u</text>
<text x="122" y="94.8">J5</text>
<text x="199.3" y="91">C32</text>
<text x="19.3" y="100">J1</text>
<text x="35.1" y="98.7">XF1</text>
<text x="76.2" y="97.4">H1</text>
<text x="76.2" y="99.9">MountingHole</text>
<text x="110.1" y="98.7">Molex_0022112032</text>
<text x="198.8" y="96.1">0.1u</text>
<text x="203.9" y="99.9">J13</text>
<text x="34.8" y="103.8">PH1-02-UA</text>
<text x="52" y="106.3">4</text>
<text x="76.2" y="103.7">H2</text>
<text x="76.2" y="106.3">MountingHole</text>
<text x="134.6" y="107.5">+3V3</text>
<text x="154.3" y="106.3">R18</text>
<text x="160.7" y="106.3">4k7</text>
<text x="192.6" y="102.5">Molex_0022112022</text>
<text x="39.5" y="113.9">R5</text>
<text x="52" y="111.4">3</text>
<text x="76.2" y="110.1">H3</text>
<text x="76.2" y="112.6">MountingHole</text>
<text x="109.3" y="113.9">100u</text>
<text x="115.5" y="108.8">C29</text>
<text x="168.9" y="108.8">+3V3</text>
<text x="17.5" y="114.8" transform="rotate(-90 17.5 114.8)">Molex_0022112022</text>
<text x="38.9" y="119">392</text>
<text x="52" y="116.4">2</text>
<text x="76.2" y="116.4">H4</text>
<text x="76.2" y="119">MountingHole</text>
<text x="116.3" y="116.4">0.1u</text>
<text x="122" y="119">J8</text>
<text x="52" y="121.5">1</text>
<text x="110.1" y="122.8">Molex_0022112032</text>
<text x="154.9" y="124.1">D1</text>
<text x="154.9" y="126.6">SP0504BAHT</text>
<text x="220" y="126.6">1</text>
<text x="220" y="129.1">2</text>
<text x="220" y="131.7">3</text>
<text x="238.4" y="131.7">4</text>
<text x="238.4" y="126.6">5</text>
<text x="19.6" y="136.7">J3</text>
<text x="30.4" y="135.4">XF2</text>
<text x="30" y="140.5">PH1-02-UA</text>
<text x="51.1" y="143.1">4</text>
<text x="51.1" y="148.2">3</text>
<text x="17.8" y="151.5" transform="rotate(-90 17.8 151.5)">Molex_0022112022</text>
<text x="37.9" y="155.8">392</text>
<text x="38.5" y="150.7">R6</text>
<text x="51.1" y="153.3">2</text>
<text x="51.1" y="158.3">1</text>
</g>
<g font-size="1.8" fill="#a90000">
<text x="208.2" y="29">1</text>
<text x="208.2" y="26.4">2</text>
<text x="125.7" y="34">1</text>
<text x="50.1" y="38.8">1</text>
<text x="57.7" y="38.8">2</text>
<text x="81.9" y="36.6">A</text>
<text x="86.9" y="36.6">K</text>
<text x="125.7" y="36.6">2</text>
<text x="125.7" y="39.1">3</text>
<text x="155.5" y="42.6">2</text>
<text x="160.6" y="42.6">1</text>
<text x="208.2" y="50.5">1</text>
<text x="208.2" y="48">2</text>
<text x="125.7" y="60.7">1</text>
<text x="125.7" y="63.2">2</text>
<text x="125.7" y="65.8">3</text>
<text x="54.4" y="70.6" transform="rotate(-90 54.4 70.6)">1</text>
<text x="56.9" y="70.6" transform="rotate(-90 56.9 70.6)">3</text>
<text x="59.4" y="70.6" transform="rotate(-90 59.4 70.6)">4</text>
<text x="62" y="70.6" transform="rotate(-90 62 70.6)">5</text>
<text x="64.5" y="70.6" transform="rotate(-90 64.5 70.6)">6</text>
<text x="156.8" y="69.3">2</text>
<text x="161.9" y="69.3">1</text>
<text x="208.2" y="70.9">1</text>
<text x="208.2" y="68.3">2</text>
<text x="59.4" y="78.2" transform="rotate(-90 59.4 78.2)">2</text>
<text x="125.7" y="84.8">1</text>
<text x="125.7" y="87.4">2</text>
<text x="125.7" y="89.9">3</text>
<text x="208.2" y="95">1</text>
<text x="208.2" y="92.5">2</text>
<text x="22.9" y="106.5">1</text>
<text x="47.2" y="105.2">4</text>
<text x="22.9" y="109">2</text>
<text x="32.5" y="108.7">1</text>
<text x="40.1" y="108.7">2</text>
<text x="47.2" y="110.2">3</text>
<text x="125.7" y="109">1</text>
<text x="125.7" y="111.5">2</text>
<text x="47.2" y="115.3">2</text>
<text x="125.7" y="114">3</text>
<text x="47.2" y="120.4">1</text>
<text x="143.3" y="121.4" transform="rotate(-90 143.3 121.4)">1</text>
<text x="145.8" y="121.4" transform="rotate(-90 145.8 121.4)">3</text>
<text x="148.3" y="121.4" transform="rotate(-90 148.3 121.4)">4</text>
<text x="150.9" y="121.4" transform="rotate(-90 150.9 121.4)">5</text>
<text x="215.2" y="125.5">1</text>
<text x="243.1" y="125.5">5</text>
<text x="145.8" y="129" transform="rotate(-90 145.8 129)">2</text>
<text x="215.2" y="128">2</text>
<text x="215.2" y="130.6">3</text>
<text x="243.1" y="130.6">4</text>
<text x="23.2" y="143.2">1</text>
<text x="46.3" y="142">4</text>
<text x="23.2" y="145.7">2</text>
<text x="29" y="145.4">1</text>
<text x="36.6" y="145.4">2</text>
<text x="46.3" y="147.1">3</text>
<text x="46.3" y="152.1">2</text>
<text x="46.3" y="157.2">1</text>
</g>
<g font-size="1.8" fill="#840084">
<text x="20.3" y="31.3">USB_C_Receptacle_USB2.0</text>
<text x="109.1" y="33.9">C13</text>
<text x="194.2" y="39">DPumpPWR01_CON</text>
<text x="83.3" y="46.6">USB_SCTK_DIODE</text>
<text x="109.4" y="50.4">TDSSens_CON_SEN0244</text>
<text x="109.1" y="60.6">C16</text>
<text x="194.2" y="60.6">DPumpPWR02_CON</text>
<text x="67" y="77.1">USB_TVS</text>
<text x="110.3" y="77.1">PhSens_CON_GRV-pH</text>
<text x="194.2" y="82.1">DPumpPWR03_CON</text>
<text x="109.1" y="84.7">C28</text>
<text x="31.9" y="101.2">Pins</text>
<text x="37.1" y="101.2">for</text>
<text x="40.9" y="101.2">Chassis</text>
<text x="49.3" y="101.2">Mount</text>
<text x="56.1" y="101.2">Fuse</text>
<text x="110.1" y="101.2">WTemp_CON_DS18B20</text>
<text x="192.9" y="105">DPumpPWR04_CON</text>
<text x="18.3" y="113.9">MPUMP_CON</text>
<text x="109.1" y="108.8">C27</text>
<text x="110.4" y="125.3">ATemp_CON_DHT22</text>
<text x="155.4" y="129.1">SENS_TVS</text>
<text x="29.6" y="138">Pins</text>
<text x="34.8" y="138">for</text>
<text x="38.7" y="138">Chassis</text>
<text x="47.1" y="138">Mount</text>
<text x="53.9" y="138">Fuse</text>
<text x="235.8" y="138">PWR_TVS</text>
<text x="18.9" y="150.7">GROWL_CON</text>
</g>
<g font-size="1.8" fill="#989898">
<text x="150.7" y="31.1" transform="rotate(-90 150.7 31.1)">TBD</text>
<text x="154.9" y="35.2">R9</text>
<text x="160.7" y="35.2">TBD</text>
<text x="150.7" y="36.2" transform="rotate(-90 150.7 36.2)">R12</text>
<text x="150.7" y="56.5" transform="rotate(-90 150.7 56.5)">TBD</text>
<text x="150.7" y="62.3" transform="rotate(-90 150.7 62.3)">R4</text>
<text x="156.1" y="61.8">R3</text>
<text x="162" y="61.8">TBD</text>
</g>
<g font-size="1.4" fill="#0000c2">
<text x="156.2" y="27.3">Note:</text>
<text x="156.2" y="29">in</text>
<text x="158.6" y="29">case</text>
<text x="161.1" y="27.3">Optional</text>
<text x="163.1" y="29">documentation</text>
<text x="168.3" y="27.3">Pull-up</text>
<text x="175.1" y="29">is</text>
<text x="175.4" y="27.3">and</text>
<text x="177.4" y="29">inacurate</text>
<text x="179.1" y="27.3">line</text>
<text x="107.9" y="138.2">Note:</text>
<text x="112.8" y="138.2">Connectors</text>
<text x="122.2" y="138.2">should</text>
<text x="128.2" y="138.2">be</text>
<text x="130.9" y="138.2">physically</text>
<text x="139.4" y="138.2">close.</text>
<text x="144.8" y="138.2">If</text>
<text x="146.9" y="138.2">not</text>
<text x="150.3" y="138.2">individual</text>
<text x="158.6" y="138.2">diodes</text>
<text x="164.4" y="138.2">necessary.</text>
</g>
<g font-size="1.4" fill="#840000">
<text x="246.2" y="27.5">O-PWR_Dosing_Pump_01</text>
<text x="168" y="37.6">ADC-TDS_Sensor</text>
<text x="246.2" y="49.1">O-PWR_Dosing_Pump_02</text>
<text x="168" y="64.3">ADC-Sensor_pH</text>
<text x="246.2" y="69.4">O-PWR_Dosing_Pump_03</text>
<text x="160.4" y="88.4">GPIO-Water_Temperature</text>
<text x="246.2" y="93.5">O-PWR_Dosing_Pump_04</text>
<text x="162.9" y="112.6">GPIO-Sensor_AirHTemp</text>
<text x="16.8" y="116.4">GPIO-Relay_Grow_Light</text>
<text x="16.7" y="153.1">GPIO-Relay_Main_Pump</text>
</g>
<g font-size=".9" fill="#840084">
<text x="109.9" y="34.8">+</text>
<text x="109.9" y="61.5">+</text>
<text x="109.9" y="85.6">+</text>
<text x="109.9" y="109.8">+</text>
</g>
</svg>
